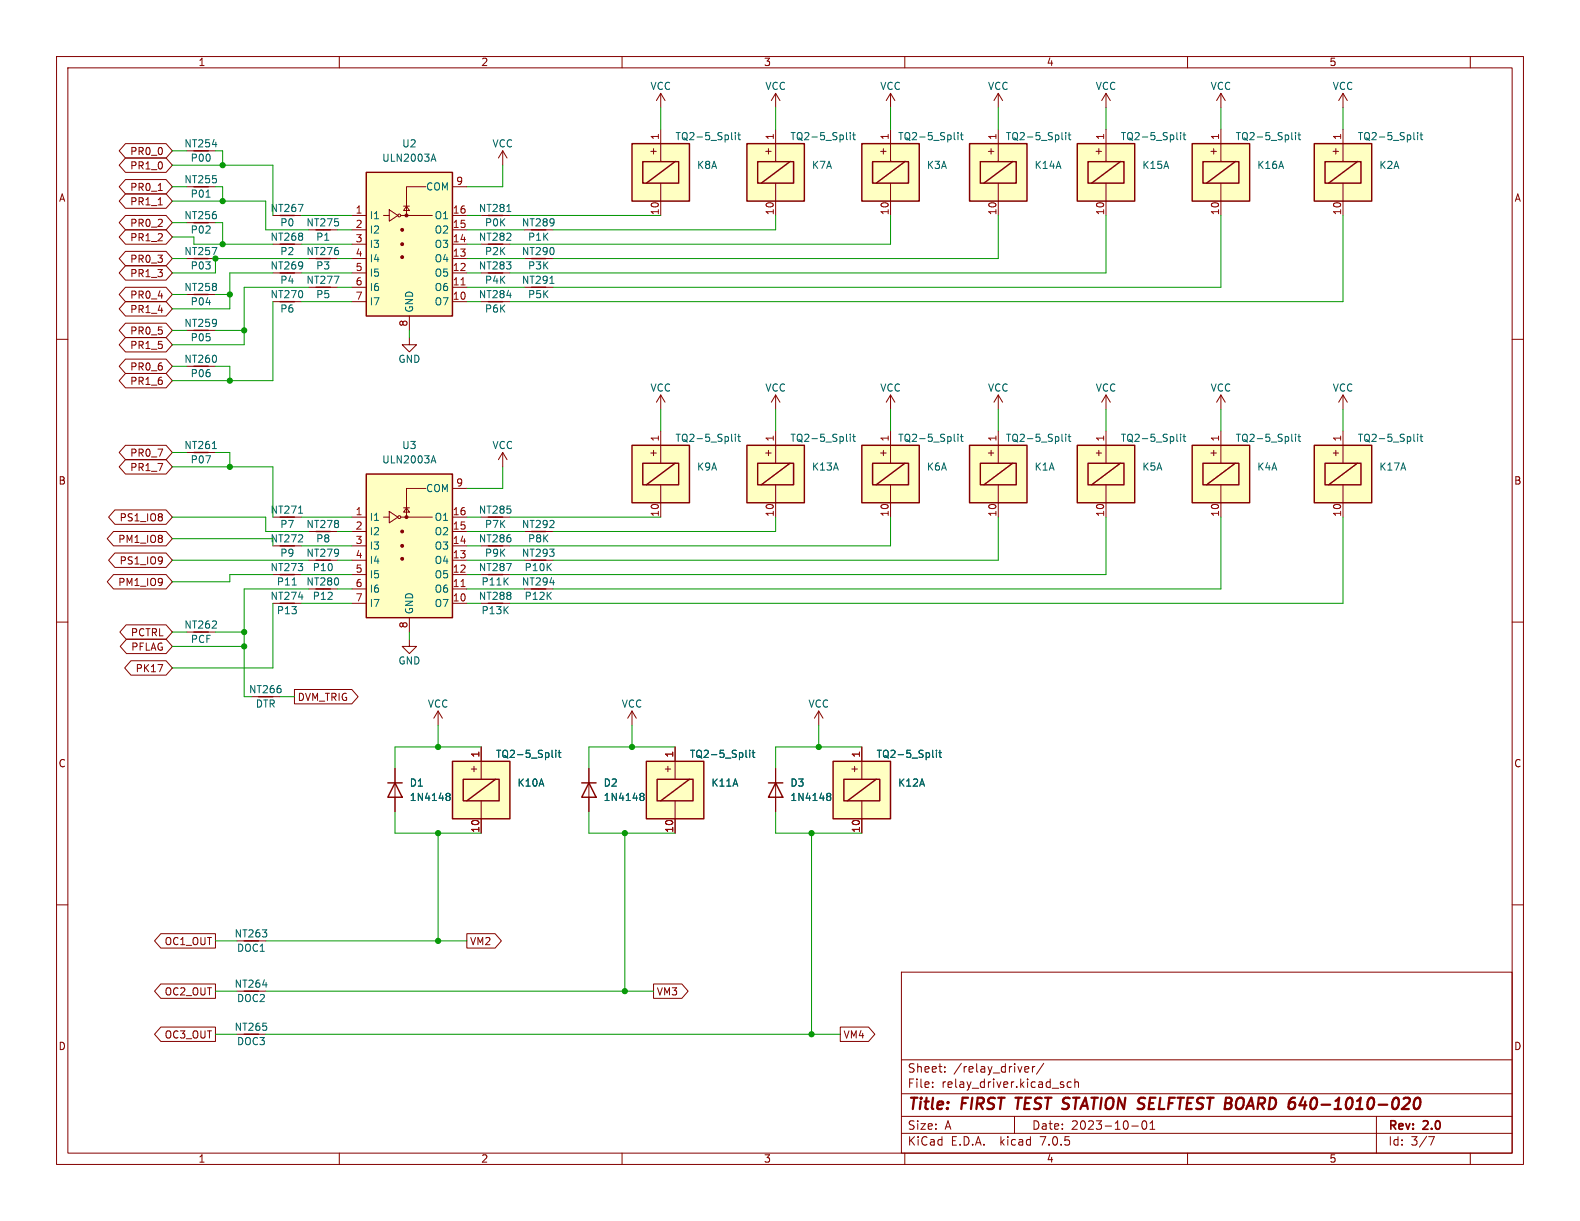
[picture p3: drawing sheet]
<svg xmlns="http://www.w3.org/2000/svg" width="279mm" height="216mm" viewBox="0 0 279 216" stroke-linecap="round" stroke-linejoin="round" font-family="sans-serif">
<g fill="none" stroke="#840000" stroke-width=".18">
<path d="M10 10h259.4v195.9h-259.4zM12 12h255.4v191.9h-255.4zM60 10v2M110 10v2M116.8 16.5v2.6M116.8 16.5l-.7 1.3M116.8 16.5l.8 1.3M137.2 16.5v2.6M137.2 16.5l-.8 1.3M137.2 16.5l.7 1.3M157.5 16.5v2.6M157.5 16.5l-.8 1.3"/>
<path d="M157.5 16.5l.7 1.3M160 10v2M176.5 16.5v2.6M176.5 16.5l-.7 1.3M176.5 16.5l.8 1.3M195.6 16.5v2.6M195.6 16.5l-.8 1.3M195.6 16.5l.7 1.3M210 10v2M215.9 16.5v2.6M215.9 16.5l-.8 1.3M215.9 16.5l.8 1.3"/>
<path d="M237.5 16.5v2.6M237.5 16.5l-.8 1.3M237.5 16.5l.8 1.3M260 10v2M22.2 25.4h7.2l1.1 1.3-1.1 1.2h-7.2l-1.1-1.2zM22.2 34.3h7.2l1.1 1.3-1.1 1.2h-7.2l-1.1-1.2zM22.2 38.1h7.2l1.1 1.3-1.1 1.2h-7.2l-1.1-1.2zM22.2 27.9h7.2l1.1 1.3-1.1 1.3h-7.2l-1.1-1.3zM22.2 31.7h7.2l1.1 1.3-1.1 1.3h-7.2l-1.1-1.3zM28 36.2h.7M28 33.7h.7M62.2 38.1h2.6"/>
<path d="M67.8 38.1h1M68.8 37.1l1.6 1-1.6 1zM70.9 38.1h5.6M71.4 36.4h1M71.9 36.4l.5 .8h-1zM75.3 33h-3.4v5.1M80 38.1h2.5M80 33h2.5M88.9 26.7l-.8 1.2M88.9 26.7v2.5M88.9 26.7l.8 1.2M116.8 22.9v5.7"/>
<path d="M116.8 32.4v5.7M137.2 22.9v5.7M137.2 32.4v5.7M157.5 22.9v5.7M157.5 32.4v5.7M176.5 22.9v5.7M176.5 32.4v5.7M195.6 22.9v5.7M195.6 32.4v5.7M215.9 22.9v5.7M215.9 32.4v5.7M237.5 22.9v5.7"/>
<path d="M237.5 32.4v5.7M10 60h2M22.2 40.6h7.2l1.1 1.3-1.1 1.3h-7.2l-1.1-1.3zM22.2 44.4h7.2l1.1 1.3-1.1 1.3h-7.2l-1.1-1.3zM22.2 57.1h7.2l1.1 1.3-1.1 1.3h-7.2l-1.1-1.3zM22.2 59.7h7.2l1.1 1.3-1.1 1.2h-7.2l-1.1-1.2zM22.2 50.8h7.2l1.1 1.3-1.1 1.2h-7.2l-1.1-1.2zM22.2 47h7.2l1.1 1.3-1.1 1.2h-7.2l-1.1-1.2zM22.2 53.3h7.2l1.1 1.3-1.1 1.3h-7.2l-1.1-1.3zM62.2 53.3h2.6M62.2 50.8h2.6M62.2 48.3h2.6"/>
<path d="M62.2 45.7h2.6M62.2 43.2h2.6M62.2 40.6h2.6M72.4 59.7v1.3h1.3l-1.3 1.2-1.3-1.2h1.3M72.4 55.9v2.5M80 53.3h2.5M80 50.8h2.5M80 48.3h2.5M80 45.7h2.5M80 43.2h2.5M80 40.6h2.5M267.4 60h2"/>
<path d="M22.2 78.7h7.2l1.1 1.3-1.1 1.3h-7.2l-1.1-1.3zM22.2 66h7.2l1.1 1.3-1.1 1.3h-7.2l-1.1-1.3zM22.2 63.5h7.2l1.1 1.3-1.1 1.2h-7.2l-1.1-1.2zM116.8 69.9v2.5M116.8 76.2v5.7M116.8 69.9l-.7 1.2M116.8 69.9l.8 1.2M137.2 69.9v2.5M137.2 76.2v5.7M137.2 69.9l-.8 1.2M137.2 69.9l.7 1.2M157.5 69.9v2.5"/>
<path d="M157.5 76.2v5.7M157.5 69.9l-.8 1.2M157.5 69.9l.7 1.2M176.5 69.9v2.5M176.5 76.2v5.7M176.5 69.9l-.7 1.2M176.5 69.9l.8 1.2M195.6 69.9v2.5M195.6 76.2v5.7M195.6 69.9l-.8 1.2M195.6 69.9l.7 1.2M215.9 69.9v2.5"/>
<path d="M215.9 76.2v5.7M215.9 69.9l-.8 1.2M215.9 69.9l.8 1.2M237.5 69.9v2.5M237.5 76.2v5.7M237.5 69.9l-.8 1.2M237.5 69.9l.8 1.2M20.1 94h9.3l1.1 1.3-1.1 1.2h-9.3l-1.1-1.2zM20.3 97.8h9.1l1.1 1.3-1.1 1.2h-9.1l-1.1-1.2zM20.3 90.2h9.1l1.1 1.2-1.1 1.3h-9.1l-1.1-1.3zM22.2 81.3h7.2l1.1 1.3-1.1 1.2h-7.2l-1.1-1.2zM62.2 91.4h2.6"/>
<path d="M62.2 99.1h2.6M62.2 96.5h2.6M62.2 94h2.6M67.8 91.4h1M68.8 90.4l1.6 1-1.6 1.1zM70.9 91.4h5.6M71.4 89.8h1M71.9 89.8l.5 .8h-1zM75.3 86.4h-3.4v5M80 91.4h2.5M80 99.1h2.5M80 96.5h2.5"/>
<path d="M80 94h2.5M80 86.4h2.5M88.9 80v2.6M88.9 80l-.8 1.3M88.9 80l.8 1.3M116.8 85.7v5.7M137.2 85.7v5.7M157.5 85.7v5.7M176.5 85.7v5.7M195.6 85.7v5.7M215.9 85.7v5.7M237.5 85.7v5.7"/>
<path d="M10 110h2M20.1 101.6h9.3l1.1 1.3-1.1 1.2h-9.3l-1.1-1.2zM22.3 110.5h7.1l1.1 1.3-1.1 1.2h-7.1l-1.1-1.2zM22.4 113h7l1.1 1.3-1.1 1.3h-7l-1.1-1.3zM23.2 116.8h6.2l1.1 1.3-1.1 1.3h-6.2l-1.2-1.3zM62.2 106.7h2.6M62.2 104.1h2.6M62.2 101.6h2.6M72.4 113v1.3h1.3l-1.3 1.3-1.3-1.3h1.3M72.4 109.2v2.6M80 106.7h2.5M80 104.1h2.5"/>
<path d="M80 101.6h2.5M267.4 110h2M52.1 121.9h10.1l1.1 1.3-1.1 1.3h-10.1zM69.8 135.9v7.6M77.5 125.7l-.8 1.3M77.5 125.7v2.6M77.5 125.7l.7 1.3M85.1 132.1v5.7M104.1 135.9v7.6M111.8 125.7l-.8 1.3M111.8 125.7v2.6M111.8 125.7l.7 1.3"/>
<path d="M119.4 132.1v5.7M137.2 135.9v7.6M144.8 125.7l-.8 1.3M144.8 125.7v2.6M144.8 125.7l.7 1.3M152.4 132.1v5.7M10 160h2M85.1 141.6v5.7M119.4 141.6v5.7M152.4 141.6v5.7M267.4 160h2M28.4 174h9.7v2.5h-9.7l-1.1-1.2z"/>
<path d="M28.4 165.1h9.7v2.5h-9.7l-1.1-1.2zM82.5 165.1h5.1l1.1 1.3-1.1 1.2h-5.1zM115.6 174h5l1.1 1.3-1.1 1.2h-5zM159.4 171.9h108v32h-108zM28.4 181.6h9.7v2.6h-9.7l-1.1-1.3zM148.6 181.6h5l1.1 1.3-1.1 1.3h-5zM159.4 197.4h108M159.4 193.4h108M159.4 187.4h108M164.9 192.1v.2M164.9 191.4v.1M167.1 189.4v.2"/>
<path d="M167.1 188.7v.1M179.4 197.4v3M181.3 189.5h.6M181.3 188.7l.4-.1 .2 .3-.7 .2M182.6 188.6v1M183 188.6l-.3 .1-.1 .2M184.6 188l-1.3 1.9M187.7 191.8l.4 .1v.2l-.2 .2h-.3M187.7 191.3l.4 .1M189.4 191.4l-.4-.1-.3 .3v.4l.2 .2h.5M190.1 191.4l.2-.1 .3 .1 .1 .9M190.1 190.8v1.5"/>
<path d="M200.1 199.1h1.2M202.1 198.3l.2-.1a.81 .81 0 0 1 .6 .6 .81 .81 0 0 1-.3 .8l-.2 .1a.81 .81 0 0 1-.3-1.4zM203.4 199.7h.8M203.4 198.6l.4-.4v1.5M243.4 197.4v6.5M60 203.9v2M110 203.9v2M159.4 200.4h108M160 203.9v2M210 203.9v2M252.6 201h1l-.6 1.5M260 203.9v2"/>
<circle cx="70.6" cy="38.1" r=".25"/>
<circle cx="70.6" cy="91.4" r=".25"/>
</g>
<path d="M249.2 194.2l.1 .3-.1 .5M250.3 194.3a.46 .46 0 0 1 .5-.2 .46 .46 0 0 1 .3 .4 1.15 1.15 0 0 1-.7 1.6l-.2-.1a1.54 1.54 0 0 1 .1-1.7z" fill="none" stroke="#840000" stroke-width=".4"/>
<g fill="#ffffc2" stroke="#ffffc2" stroke-width=".18">
<path d="M152.4 78.7h10.2v10.2h-10.2z"/>
<path d="M132.1 78.7h10.1v10.2h-10.1z"/>
<path d="M64.8 30.5h15.2v25.4h-15.2z"/>
<path d="M111.8 78.7h10.1v10.2h-10.1z"/>
<path d="M114.3 134.6h10.2v10.2h-10.2z"/>
<path d="M147.3 134.6h10.2v10.2h-10.2z"/>
<path d="M64.8 83.8h15.2v25.4h-15.2z"/>
<path d="M111.8 25.4h10.1v10.2h-10.1z"/>
<path d="M80 134.6h10.2v10.2h-10.2z"/>
<path d="M190.5 78.7h10.2v10.2h-10.2z"/>
<path d="M210.8 78.7h10.2v10.2h-10.2z"/>
<path d="M232.4 78.7h10.2v10.2h-10.2z"/>
<path d="M171.4 78.7h10.2v10.2h-10.2z"/>
<path d="M152.4 25.4h10.2v10.2h-10.2z"/>
<path d="M132.1 25.4h10.1v10.2h-10.1z"/>
<path d="M171.4 25.4h10.2v10.2h-10.2z"/>
<path d="M232.4 25.4h10.2v10.2h-10.2z"/>
<path d="M190.5 25.4h10.2v10.2h-10.2z"/>
<path d="M210.8 25.4h10.2v10.2h-10.2z"/>
</g>
<g fill="none" stroke="#840000" stroke-width=".25">
<path d="M64.8 30.5h15.2v25.4h-15.2zM111.8 25.4h10.1v10.2h-10.1zM113.7 28.6h6.3v3.8h-6.3zM119.4 28.6l-5.1 3.8M132.1 25.4h10.1v10.2h-10.1zM134 28.6h6.3v3.8h-6.3zM139.7 28.6l-5.1 3.8M152.4 25.4h10.2v10.2h-10.2zM154.3 28.6h6.4v3.8h-6.4zM160 28.6l-5.1 3.8M171.4 25.4h10.2v10.2h-10.2zM173.4 28.6h6.3v3.8h-6.3z"/>
<path d="M179.1 28.6l-5.1 3.8M190.5 25.4h10.2v10.2h-10.2zM192.4 28.6h6.4v3.8h-6.4zM198.1 28.6l-5.1 3.8M210.8 25.4h10.2v10.2h-10.2zM212.7 28.6h6.4v3.8h-6.4zM218.4 28.6l-5 3.8M232.4 25.4h10.2v10.2h-10.2zM234.3 28.6h6.4v3.8h-6.4zM240 28.6l-5.1 3.8M111.8 78.7h10.1v10.2h-10.1zM132.1 78.7h10.1v10.2h-10.1z"/>
<path d="M152.4 78.7h10.2v10.2h-10.2zM171.4 78.7h10.2v10.2h-10.2zM190.5 78.7h10.2v10.2h-10.2zM210.8 78.7h10.2v10.2h-10.2zM232.4 78.7h10.2v10.2h-10.2zM64.8 83.8h15.2v25.4h-15.2zM113.7 81.9h6.3v3.8h-6.3zM119.4 81.9l-5.1 3.8M134 81.9h6.3v3.8h-6.3zM139.7 81.9l-5.1 3.8M154.3 81.9h6.4v3.8h-6.4zM160 81.9l-5.1 3.8"/>
<path d="M173.4 81.9h6.3v3.8h-6.3zM179.1 81.9l-5.1 3.8M192.4 81.9h6.4v3.8h-6.4zM198.1 81.9l-5.1 3.8M212.7 81.9h6.4v3.8h-6.4zM218.4 81.9l-5 3.8M234.3 81.9h6.4v3.8h-6.4zM240 81.9l-5.1 3.8M68.6 138.4h2.5M69.8 138.4l1.3 2.6h-2.5zM80 134.6h10.2v10.2h-10.2zM81.9 137.8h6.4v3.8h-6.4z"/>
<path d="M87.6 137.8l-5.1 3.8M102.9 138.4h2.5M104.1 138.4l1.3 2.6h-2.5zM114.3 134.6h10.2v10.2h-10.2zM116.2 137.8h6.4v3.8h-6.4zM121.9 137.8l-5.1 3.8M135.9 138.4h2.5M137.2 138.4l1.2 2.6h-2.5zM147.3 134.6h10.2v10.2h-10.2zM149.2 137.8h6.4v3.8h-6.4zM154.9 137.8l-5 3.8"/>
</g>
<g fill="none" stroke="#006464" stroke-width=".18">
<path d="M36.4 34.9h.8M76.4 28.2h.6M76.7 27.2l.4 1.3M89.6 37.4h.8M129.4 24.5l.2 .2M130 23.4v.2M130 23.9v.8M130.5 23.9h.4M130.6 23.4v1.1l.3 .2M149.7 24.5l.2 .2M150.4 23.4v.2M150.4 23.9v.8"/>
<path d="M150.8 23.9h.5M151 23.4v1.1l.3 .2M168.7 24.5l.2 .2M169.4 23.4v.2M169.4 23.9v.8M169.8 23.9h.5M170 23.4v1.1l.3 .2M187.8 24.5l.2 .2M188.5 23.4v.2M188.5 23.9v.8M188.9 23.9h.5M189.1 23.4v1.1l.3 .2"/>
<path d="M208.1 24.5l.2 .2M208.8 23.4v.2M208.8 23.9v.8M209.2 23.9h.5M209.4 23.4v1.1l.3 .2M228.4 24.5l.2 .2M229.1 23.4v.2M229.1 23.9v.8M229.5 23.9h.5M229.7 23.4v1.1l.3 .2M250 24.5l.2 .2M250.7 23.4v.2"/>
<path d="M250.7 23.9v.8M251.1 23.9h.5M251.3 23.4v1.1l.3 .2M97.2 50.1h.8M37.6 79.3h.7M129.4 77.9l.2 .1M130 76.8v.1M130 77.2v.8M130.5 77.2h.4M130.6 76.8v1.1l.3 .1M149.7 77.9l.2 .1M150.4 76.8v.1"/>
<path d="M150.4 77.2v.8M150.8 77.2h.5M151 76.8v1.1l.3 .1M168.7 77.9l.2 .1M169.4 76.8v.1M169.4 77.2v.8M169.8 77.2h.5M170 76.8v1.1l.3 .1M187.8 77.9l.2 .1M188.5 76.8v.1M188.5 77.2v.8M188.9 77.2h.5"/>
<path d="M189.1 76.8v1.1l.3 .1M208.1 77.9l.2 .1M208.8 76.8v.1M208.8 77.2v.8M209.2 77.2h.5M209.4 76.8v1.1l.3 .1M228.4 77.9l.2 .1M229.1 76.8v.1M229.1 77.2v.8M229.5 77.2h.5M229.7 76.8v1.1l.3 .1M250 77.9l.2 .1"/>
<path d="M250.7 76.8v.1M250.7 77.2v.8M251.1 77.2h.5M251.3 76.8v1.1l.3 .1M52.8 90.7h.7M76.4 81.5h.6M76.7 80.6l.4 1.3M51.7 103.4h.7M97.6 133.7l.2 .2M98.3 132.7v.1M98.3 133.1v.8M98.7 133.1h.5"/>
<path d="M98.9 132.7v1l.3 .2M131.9 133.7l.2 .2M132.6 132.7v.1M132.6 133.1v.8M133 133.1h.5M133.2 132.7v1l.3 .2M164.9 133.7l.2 .2M165.6 132.7v.1M165.6 133.1v.8M166 133.1h.5M166.2 132.7v1l.3 .2M79.1 140.3h.3l.2 .2-.2 .3"/>
<path d="M79.1 140.8h.3M79.4 140.8l.2 .3v.2l-.1 .2h-.4M113.4 140.3h.2l.3 .2-.3 .3M113.4 140.8h.2M113.6 140.8l.3 .3v.2l-.1 .2h-.4M146.4 140.3h.3l.2 .2-.2 .3M146.4 140.8h.3M146.7 140.8l.2 .3v.2l-.1 .2h-.4"/>
</g>
<g fill="#840000" stroke="#840000" stroke-width=".18">
<circle cx="71.1" cy="45.5" r=".25"/>
<circle cx="71.1" cy="43.2" r=".25"/>
<circle cx="71.1" cy="40.6" r=".25"/>
<circle cx="71.9" cy="38.1" r=".25"/>
<circle cx="71.1" cy="98.8" r=".25"/>
<circle cx="71.1" cy="96.5" r=".25"/>
<circle cx="71.1" cy="94" r=".25"/>
<circle cx="71.9" cy="91.4" r=".25"/>
</g>
<path d="M81.5 50.4h.7M81.5 103.7h.7" fill="none" stroke="#a90000" stroke-width=".18"/>
<g fill="none" stroke="#009600" stroke-width=".18">
<path d="M116.8 19.1v3.8M137.2 19.1v3.8M157.5 19.1v3.8M176.5 19.1v3.8M195.6 19.1v3.8M215.9 19.1v3.8M237.5 19.1v3.8M30.5 39.4h2.5M30.5 35.6h16.5v5h7.6M30.5 29.2h17.8v8.9M30.5 26.7h2.5M30.5 33h2.5"/>
<path d="M38.1 39.4h1.3v3.8M38.1 26.7h1.3v2.5M38.1 33h1.3v2.6M53.3 38.1h8.9M82.5 38.1h2.6M88.9 29.2v3.8h-6.4M90.2 38.1h26.6M137.2 38.1v2.5h-39.4M157.5 38.1v5.1h-67.3M176.5 38.1v7.6h-78.7M195.6 38.1v10.2h-105.4M215.9 38.1v12.7h-118.1"/>
<path d="M237.5 38.1v15.2h-147.3M30.5 41.9h3.8v1.3h14M30.5 45.7h2.5M30.5 52.1h2.5M30.5 58.4h2.5M38.1 52.1h2.5M38.1 58.4h5.1M48.3 48.3h-7.7v6.3h-10.1M48.3 53.3v14h-17.8M53.3 48.3h8.9M53.3 43.2h8.9M53.3 53.3h8.9"/>
<path d="M54.6 45.7h-16.5v2.6h-7.6M54.6 50.8h-11.4v10.2h-12.7M59.7 45.7h2.5M59.7 40.6h2.5M59.7 50.8h2.5M72.4 58.4v1.3M82.5 45.7h10.2M82.5 48.3h2.6M82.5 43.2h2.6M82.5 40.6h10.2M82.5 50.8h10.2M82.5 53.3h2.6"/>
<path d="M30.5 64.8h2.5M38.1 64.8h2.5v2.5M116.8 72.4v3.8M137.2 72.4v3.8M157.5 72.4v3.8M176.5 72.4v3.8M195.6 72.4v3.8M215.9 72.4v3.8M237.5 72.4v3.8M30.5 91.4h16.5v2.6h7.6M30.5 82.6h17.8v8.8M30.5 99.1h24.1"/>
<path d="M30.5 80h2.5M30.5 95.3h17.8M38.1 80h2.5v2.6M53.3 91.4h8.9M53.3 96.5h8.9M59.7 94h2.5M59.7 99.1h2.5M82.5 94h10.2M82.5 91.4h2.6M82.5 96.5h2.6M82.5 99.1h10.2M88.9 82.6v3.8h-6.4"/>
<path d="M90.2 91.4h26.6M137.2 91.4v2.6h-39.4M157.5 91.4v5.1h-67.3M176.5 91.4v7.7h-78.7M195.6 91.4v10.2h-105.4M215.9 91.4v12.7h-118.1M237.5 91.4v15.3h-147.3M30.5 114.3h12.7M30.5 111.8h2.5M38.1 111.8h5.1M48.3 101.6h-7.7v1.3h-10.1M48.3 106.7v11.4h-17.8"/>
<path d="M53.3 106.7h8.9M53.3 101.6h8.9M54.6 104.1h-11.4v19.1h1.2M59.7 104.1h2.5M72.4 111.8v1.2M82.5 106.7h2.6M82.5 101.6h2.6M82.5 104.1h10.2M49.5 123.2h2.6M77.5 128.3v3.8M85.1 132.1h-15.3v3.8M111.8 128.3v3.8"/>
<path d="M119.4 132.1h-15.3v3.8M144.8 128.3v3.8M152.4 132.1h-15.2v3.8M69.8 143.5v3.8h15.3M77.5 147.3v19.1M104.1 143.5v3.8h15.3M110.5 147.3v28M137.2 143.5v3.8h15.2M143.5 147.3v35.6M38.1 175.3h3.8M38.1 166.4h3.8M47 175.3h68.6"/>
<path d="M47 166.4h35.5M38.1 182.9h3.8M47 182.9h101.6"/>
</g>
<g fill="#009600" stroke="#009600" stroke-width=".18">
<circle cx="40.6" cy="82.6" r=".46"/>
<circle cx="40.6" cy="67.3" r=".46"/>
<circle cx="43.2" cy="111.8" r=".46"/>
<circle cx="39.4" cy="29.2" r=".46"/>
<circle cx="40.6" cy="52.1" r=".46"/>
<circle cx="39.4" cy="35.6" r=".46"/>
<circle cx="39.4" cy="43.2" r=".46"/>
<circle cx="38.1" cy="45.7" r=".46"/>
<circle cx="43.2" cy="114.3" r=".46"/>
<circle cx="43.2" cy="58.4" r=".46"/>
<circle cx="110.5" cy="175.3" r=".46"/>
<circle cx="143.5" cy="182.9" r=".46"/>
<circle cx="143.5" cy="147.3" r=".46"/>
<circle cx="144.8" cy="132.1" r=".46"/>
<circle cx="77.5" cy="132.1" r=".46"/>
<circle cx="111.8" cy="132.1" r=".46"/>
<circle cx="77.5" cy="147.3" r=".46"/>
<circle cx="77.5" cy="166.4" r=".46"/>
<circle cx="110.5" cy="147.3" r=".46"/>
</g>
<g font-size="2.8" fill="#840000">
<text x="160.4" y="196.7">Title:</text>
<text x="169.9" y="196.7">FIRST TEST STATION SELFTEST BOARD 640-1010-020</text>
</g>
<g font-size="2.1" fill="#840000">
<text x="160.4" y="189.8">Sheet:</text>
<text x="168.6" y="189.8">/relay_driver/</text>
<text x="160.4" y="192.5">File:</text>
<text x="166.4" y="192.5">relay_driver.kicad_sch</text>
<text x="160.4" y="202.7">KiCad</text>
<text x="160.4" y="199.9">Size:</text>
<text x="167" y="199.9">A</text>
<text x="168.1" y="202.7">E.D.A.</text>
<text x="176.8" y="202.7">kicad</text>
<text x="182.4" y="199.9">Date:</text>
<text x="183.9" y="202.7">7.0.5</text>
<text x="189.3" y="199.9">2023-10-01</text>
<text x="245.4" y="200.1">Rev:</text>
<text x="245.4" y="202.7">Id:</text>
<text x="249.4" y="202.7">3/7</text>
<text x="251.6" y="200.1">2.0</text>
</g>
<g font-size="1.8" fill="#840000">
<text x="35" y="11.8">1</text>
<text x="85" y="11.8">2</text>
<text x="135" y="11.8">3</text>
<text x="185" y="11.8">4</text>
<text x="235" y="11.8">5</text>
<text x="23" y="27.6">PR0_0</text>
<text x="114.7" y="27.5">+</text>
<text x="135" y="27.5">+</text>
<text x="155.4" y="27.5">+</text>
<text x="174.4" y="27.5">+</text>
<text x="193.5" y="27.5">+</text>
<text x="213.8" y="27.5">+</text>
<text x="235.4" y="27.5">+</text>
<text x="10.4" y="35.8">A</text>
<text x="23" y="30.1">PR1_0</text>
<text x="23" y="33.9">PR0_1</text>
<text x="267.8" y="35.8">A</text>
<text x="23" y="36.5">PR1_1</text>
<text x="23" y="40.3">PR0_2</text>
<text x="23" y="42.8">PR1_2</text>
<text x="23" y="46.6">PR0_3</text>
<text x="23" y="53">PR0_4</text>
<text x="23" y="49.2">PR1_3</text>
<text x="23" y="59.3">PR0_5</text>
<text x="23" y="55.5">PR1_4</text>
<text x="23" y="61.9">PR1_5</text>
<text x="23" y="65.7">PR0_6</text>
<text x="23" y="68.2">PR1_6</text>
<text x="23" y="83.5">PR1_7</text>
<text x="23" y="80.9">PR0_7</text>
<text x="114.7" y="80.8">+</text>
<text x="135" y="80.8">+</text>
<text x="155.4" y="80.8">+</text>
<text x="174.4" y="80.8">+</text>
<text x="193.5" y="80.8">+</text>
<text x="213.8" y="80.8">+</text>
<text x="235.4" y="80.8">+</text>
<text x="10.3" y="85.8">B</text>
<text x="267.7" y="85.8">B</text>
<text x="21.1" y="92.4">PS1_IO8</text>
<text x="20.9" y="96.2">PM1_IO8</text>
<text x="21.1" y="100">PS1_IO9</text>
<text x="20.9" y="103.8">PM1_IO9</text>
<text x="23.1" y="112.7">PCTRL</text>
<text x="23.2" y="115.2">PFLAG</text>
<text x="24" y="119">PK17</text>
<text x="52.5" y="124.1">DVM_TRIG</text>
<text x="10.3" y="135.8">C</text>
<text x="83" y="136.7">+</text>
<text x="117.3" y="136.7">+</text>
<text x="150.3" y="136.7">+</text>
<text x="267.7" y="135.8">C</text>
<text x="29.1" y="167.3">OC1_OUT</text>
<text x="83" y="167.3">VM2</text>
<text x="29.1" y="176.2">OC2_OUT</text>
<text x="116" y="176.2">VM3</text>
<text x="10.3" y="185.8">D</text>
<text x="29.1" y="183.8">OC3_OUT</text>
<text x="149.1" y="183.8">VM4</text>
<text x="267.7" y="185.8">D</text>
<text x="35" y="205.7">1</text>
<text x="85" y="205.7">2</text>
<text x="135" y="205.7">3</text>
<text x="185" y="205.7">4</text>
<text x="235" y="205.7">5</text>
</g>
<g font-size="1.8" fill="#006464">
<text x="115" y="16.1">VCC</text>
<text x="135.3" y="16.1">VCC</text>
<text x="155.6" y="16.1">VCC</text>
<text x="174.7" y="16.1">VCC</text>
<text x="193.7" y="16.1">VCC</text>
<text x="214" y="16.1">VCC</text>
<text x="235.6" y="16.1">VCC</text>
<text x="32.5" y="26.2">NT254</text>
<text x="33.7" y="28.8">P00</text>
<text x="67.5" y="28.8">ULN2003A</text>
<text x="71.1" y="26.2">U2</text>
<text x="87" y="26.2">VCC</text>
<text x="119.4" y="25">TQ2-5_Split</text>
<text x="139.7" y="25">TQ2-5_Split</text>
<text x="158.8" y="25">TQ2-5_Split</text>
<text x="177.8" y="25">TQ2-5_Split</text>
<text x="198.1" y="25">TQ2-5_Split</text>
<text x="218.4" y="25">TQ2-5_Split</text>
<text x="240" y="25">TQ2-5_Split</text>
<text x="32.5" y="32.6">NT255</text>
<text x="33.7" y="35.1">P01</text>
<text x="75.3" y="33.8">COM</text>
<text x="123.2" y="30">K8A</text>
<text x="143.5" y="30">K7A</text>
<text x="163.8" y="30">K3A</text>
<text x="182.9" y="30">K14A</text>
<text x="201.9" y="30">K15A</text>
<text x="222.3" y="30">K16A</text>
<text x="243.8" y="30">K2A</text>
<text x="32.5" y="38.9">NT256</text>
<text x="33.7" y="41.5">P02</text>
<text x="47.8" y="37.7">NT267</text>
<text x="49.5" y="40.2">P0</text>
<text x="54.1" y="40.2">NT275</text>
<text x="65.3" y="38.9">I1</text>
<text x="65.3" y="41.5">I2</text>
<text x="76.8" y="41.5">O2</text>
<text x="76.8" y="38.9">O1</text>
<text x="84.6" y="37.7">NT281</text>
<text x="85.7" y="40.2">P0K</text>
<text x="92.2" y="40.2">NT289</text>
<text x="32.5" y="45.3">NT257</text>
<text x="33.7" y="47.8">P03</text>
<text x="47.8" y="47.8">NT269</text>
<text x="47.8" y="42.7">NT268</text>
<text x="49.5" y="45.3">P2</text>
<text x="54.1" y="45.3">NT276</text>
<text x="55.8" y="42.7">P1</text>
<text x="55.8" y="47.8">P3</text>
<text x="65.3" y="44">I3</text>
<text x="65.3" y="46.5">I4</text>
<text x="76.8" y="46.5">O4</text>
<text x="76.8" y="44">O3</text>
<text x="84.6" y="42.7">NT282</text>
<text x="84.6" y="47.8">NT283</text>
<text x="85.7" y="45.3">P2K</text>
<text x="92.2" y="45.3">NT290</text>
<text x="93.3" y="42.7">P1K</text>
<text x="93.3" y="47.8">P3K</text>
<text x="32.5" y="51.6">NT258</text>
<text x="47.8" y="52.9">NT270</text>
<text x="49.5" y="50.4">P4</text>
<text x="54.1" y="50.4">NT277</text>
<text x="55.8" y="52.9">P5</text>
<text x="65.3" y="49.1">I5</text>
<text x="65.3" y="51.6">I6</text>
<text x="76.8" y="51.6">O6</text>
<text x="76.8" y="49.1">O5</text>
<text x="84.6" y="52.9">NT284</text>
<text x="85.7" y="50.4">P4K</text>
<text x="92.2" y="50.4">NT291</text>
<text x="93.3" y="52.9">P5K</text>
<text x="32.5" y="58">NT259</text>
<text x="33.7" y="54.2">P04</text>
<text x="49.5" y="55.4">P6</text>
<text x="65.3" y="54.2">I7</text>
<text x="73.2" y="55.4" transform="rotate(-90 73.2 55.4)">GND</text>
<text x="76.8" y="54.2">O7</text>
<text x="85.7" y="55.4">P6K</text>
<text x="32.5" y="64.3">NT260</text>
<text x="33.7" y="60.5">P05</text>
<text x="70.4" y="64.3">GND</text>
<text x="33.7" y="66.9">P06</text>
<text x="115" y="69.4">VCC</text>
<text x="135.3" y="69.4">VCC</text>
<text x="155.6" y="69.4">VCC</text>
<text x="174.7" y="69.4">VCC</text>
<text x="193.7" y="69.4">VCC</text>
<text x="214" y="69.4">VCC</text>
<text x="235.6" y="69.4">VCC</text>
<text x="32.5" y="79.6">NT261</text>
<text x="33.7" y="82.1">P07</text>
<text x="67.5" y="82.1">ULN2003A</text>
<text x="71.1" y="79.6">U3</text>
<text x="87" y="79.6">VCC</text>
<text x="119.4" y="78.3">TQ2-5_Split</text>
<text x="123.2" y="83.4">K9A</text>
<text x="139.7" y="78.3">TQ2-5_Split</text>
<text x="143.5" y="83.4">K13A</text>
<text x="158.8" y="78.3">TQ2-5_Split</text>
<text x="163.8" y="83.4">K6A</text>
<text x="177.8" y="78.3">TQ2-5_Split</text>
<text x="182.9" y="83.4">K1A</text>
<text x="198.1" y="78.3">TQ2-5_Split</text>
<text x="201.9" y="83.4">K5A</text>
<text x="218.4" y="78.3">TQ2-5_Split</text>
<text x="222.3" y="83.4">K4A</text>
<text x="240" y="78.3">TQ2-5_Split</text>
<text x="243.8" y="83.4">K17A</text>
<text x="75.3" y="87.2">COM</text>
<text x="47.8" y="91">NT271</text>
<text x="49.5" y="93.5">P7</text>
<text x="54.1" y="93.5">NT278</text>
<text x="65.3" y="92.3">I1</text>
<text x="65.3" y="94.8">I2</text>
<text x="76.8" y="94.8">O2</text>
<text x="76.8" y="92.3">O1</text>
<text x="84.6" y="91">NT285</text>
<text x="85.7" y="93.5">P7K</text>
<text x="92.2" y="93.5">NT292</text>
<text x="47.8" y="101.2">NT273</text>
<text x="49.5" y="98.6">P9</text>
<text x="54.1" y="98.6">NT279</text>
<text x="55.2" y="101.2">P10</text>
<text x="55.8" y="96.1">P8</text>
<text x="65.3" y="97.3">I3</text>
<text x="65.3" y="99.9">I4</text>
<text x="76.8" y="99.9">O4</text>
<text x="76.8" y="97.3">O3</text>
<text x="84.6" y="96.1">NT286</text>
<text x="84.6" y="101.2">NT287</text>
<text x="85.7" y="98.6">P9K</text>
<text x="92.2" y="98.6">NT293</text>
<text x="92.7" y="101.2">P10K</text>
<text x="93.3" y="96.1">P8K</text>
<text x="47.8" y="106.2">NT274</text>
<text x="48.9" y="103.7">P11</text>
<text x="54.1" y="103.7">NT280</text>
<text x="55.2" y="106.2">P12</text>
<text x="65.3" y="102.4">I5</text>
<text x="65.3" y="105">I6</text>
<text x="65.3" y="107.5">I7</text>
<text x="76.8" y="107.5">O7</text>
<text x="76.8" y="105">O6</text>
<text x="76.8" y="102.4">O5</text>
<text x="84.6" y="106.2">NT288</text>
<text x="85.1" y="103.7">P11K</text>
<text x="92.2" y="103.7">NT294</text>
<text x="92.7" y="106.2">P12K</text>
<text x="32.5" y="111.3">NT262</text>
<text x="33.7" y="113.9">PCF</text>
<text x="48.9" y="108.8">P13</text>
<text x="73.2" y="108.7" transform="rotate(-90 73.2 108.7)">GND</text>
<text x="85.1" y="108.8">P13K</text>
<text x="70.4" y="117.7">GND</text>
<text x="44" y="122.7">NT266</text>
<text x="45.2" y="125.3">DTR</text>
<text x="75.6" y="125.3">VCC</text>
<text x="109.9" y="125.3">VCC</text>
<text x="142.9" y="125.3">VCC</text>
<text x="87.6" y="134.2">TQ2-5_Split</text>
<text x="121.9" y="134.2">TQ2-5_Split</text>
<text x="154.9" y="134.2">TQ2-5_Split</text>
<text x="72.4" y="139.3">D1</text>
<text x="72.4" y="141.8">1N4148</text>
<text x="91.4" y="139.3">K10A</text>
<text x="106.7" y="139.3">D2</text>
<text x="106.7" y="141.8">1N4148</text>
<text x="125.7" y="139.3">K11A</text>
<text x="139.7" y="139.3">D3</text>
<text x="139.7" y="141.8">1N4148</text>
<text x="158.8" y="139.3">K12A</text>
<text x="41.4" y="165.9">NT263</text>
<text x="41.8" y="168.5">DOC1</text>
<text x="41.4" y="174.8">NT264</text>
<text x="41.8" y="177.4">DOC2</text>
<text x="41.4" y="182.4">NT265</text>
<text x="41.8" y="185">DOC3</text>
</g>
<g font-size="1.8" fill="#a90000">
<text x="116.6" y="24.8" transform="rotate(-90 116.6 24.8)">1</text>
<text x="136.9" y="24.8" transform="rotate(-90 136.9 24.8)">1</text>
<text x="157.2" y="24.8" transform="rotate(-90 157.2 24.8)">1</text>
<text x="176.3" y="24.8" transform="rotate(-90 176.3 24.8)">1</text>
<text x="195.3" y="24.8" transform="rotate(-90 195.3 24.8)">1</text>
<text x="215.6" y="24.8" transform="rotate(-90 215.6 24.8)">1</text>
<text x="237.2" y="24.8" transform="rotate(-90 237.2 24.8)">1</text>
<text x="80.6" y="32.8">9</text>
<text x="62.8" y="37.8">1</text>
<text x="62.8" y="40.4">2</text>
<text x="80" y="40.4">15</text>
<text x="80" y="37.8">16</text>
<text x="116.6" y="38.1" transform="rotate(-90 116.6 38.1)">10</text>
<text x="136.9" y="38.1" transform="rotate(-90 136.9 38.1)">10</text>
<text x="157.2" y="38.1" transform="rotate(-90 157.2 38.1)">10</text>
<text x="176.3" y="38.1" transform="rotate(-90 176.3 38.1)">10</text>
<text x="195.3" y="38.1" transform="rotate(-90 195.3 38.1)">10</text>
<text x="215.6" y="38.1" transform="rotate(-90 215.6 38.1)">10</text>
<text x="237.2" y="38.1" transform="rotate(-90 237.2 38.1)">10</text>
<text x="62.8" y="42.9">3</text>
<text x="62.8" y="45.5">4</text>
<text x="80" y="45.5">13</text>
<text x="80" y="42.9">14</text>
<text x="62.8" y="48">5</text>
<text x="62.8" y="50.5">6</text>
<text x="62.8" y="53.1">7</text>
<text x="80" y="53.1">10</text>
<text x="80" y="50.5">11</text>
<text x="80" y="48">12</text>
<text x="72.1" y="57.8" transform="rotate(-90 72.1 57.8)">8</text>
<text x="116.6" y="78.1" transform="rotate(-90 116.6 78.1)">1</text>
<text x="136.9" y="78.1" transform="rotate(-90 136.9 78.1)">1</text>
<text x="157.2" y="78.1" transform="rotate(-90 157.2 78.1)">1</text>
<text x="176.3" y="78.1" transform="rotate(-90 176.3 78.1)">1</text>
<text x="195.3" y="78.1" transform="rotate(-90 195.3 78.1)">1</text>
<text x="215.6" y="78.1" transform="rotate(-90 215.6 78.1)">1</text>
<text x="237.2" y="78.1" transform="rotate(-90 237.2 78.1)">1</text>
<text x="80.6" y="86.1">9</text>
<text x="62.8" y="91.2">1</text>
<text x="62.8" y="93.7">2</text>
<text x="80" y="93.7">15</text>
<text x="80" y="91.2">16</text>
<text x="116.6" y="91.4" transform="rotate(-90 116.6 91.4)">10</text>
<text x="136.9" y="91.4" transform="rotate(-90 136.9 91.4)">10</text>
<text x="157.2" y="91.4" transform="rotate(-90 157.2 91.4)">10</text>
<text x="176.3" y="91.4" transform="rotate(-90 176.3 91.4)">10</text>
<text x="195.3" y="91.4" transform="rotate(-90 195.3 91.4)">10</text>
<text x="215.6" y="91.4" transform="rotate(-90 215.6 91.4)">10</text>
<text x="237.2" y="91.4" transform="rotate(-90 237.2 91.4)">10</text>
<text x="62.8" y="96.3">3</text>
<text x="62.8" y="98.8">4</text>
<text x="62.8" y="101.3">5</text>
<text x="80" y="101.3">12</text>
<text x="80" y="98.8">13</text>
<text x="80" y="96.3">14</text>
<text x="62.8" y="103.9">6</text>
<text x="62.8" y="106.4">7</text>
<text x="80" y="106.4">10</text>
<text x="80" y="103.9">11</text>
<text x="72.1" y="111.2" transform="rotate(-90 72.1 111.2)">8</text>
<text x="84.8" y="134" transform="rotate(-90 84.8 134)">1</text>
<text x="119.1" y="134" transform="rotate(-90 119.1 134)">1</text>
<text x="152.1" y="134" transform="rotate(-90 152.1 134)">1</text>
<text x="84.8" y="147.3" transform="rotate(-90 84.8 147.3)">10</text>
<text x="119.1" y="147.3" transform="rotate(-90 119.1 147.3)">10</text>
<text x="152.1" y="147.3" transform="rotate(-90 152.1 147.3)">10</text>
</g>
<text font-size="1.8" fill="#009600" x="47.8" y="96.1">NT272</text>
</svg>
